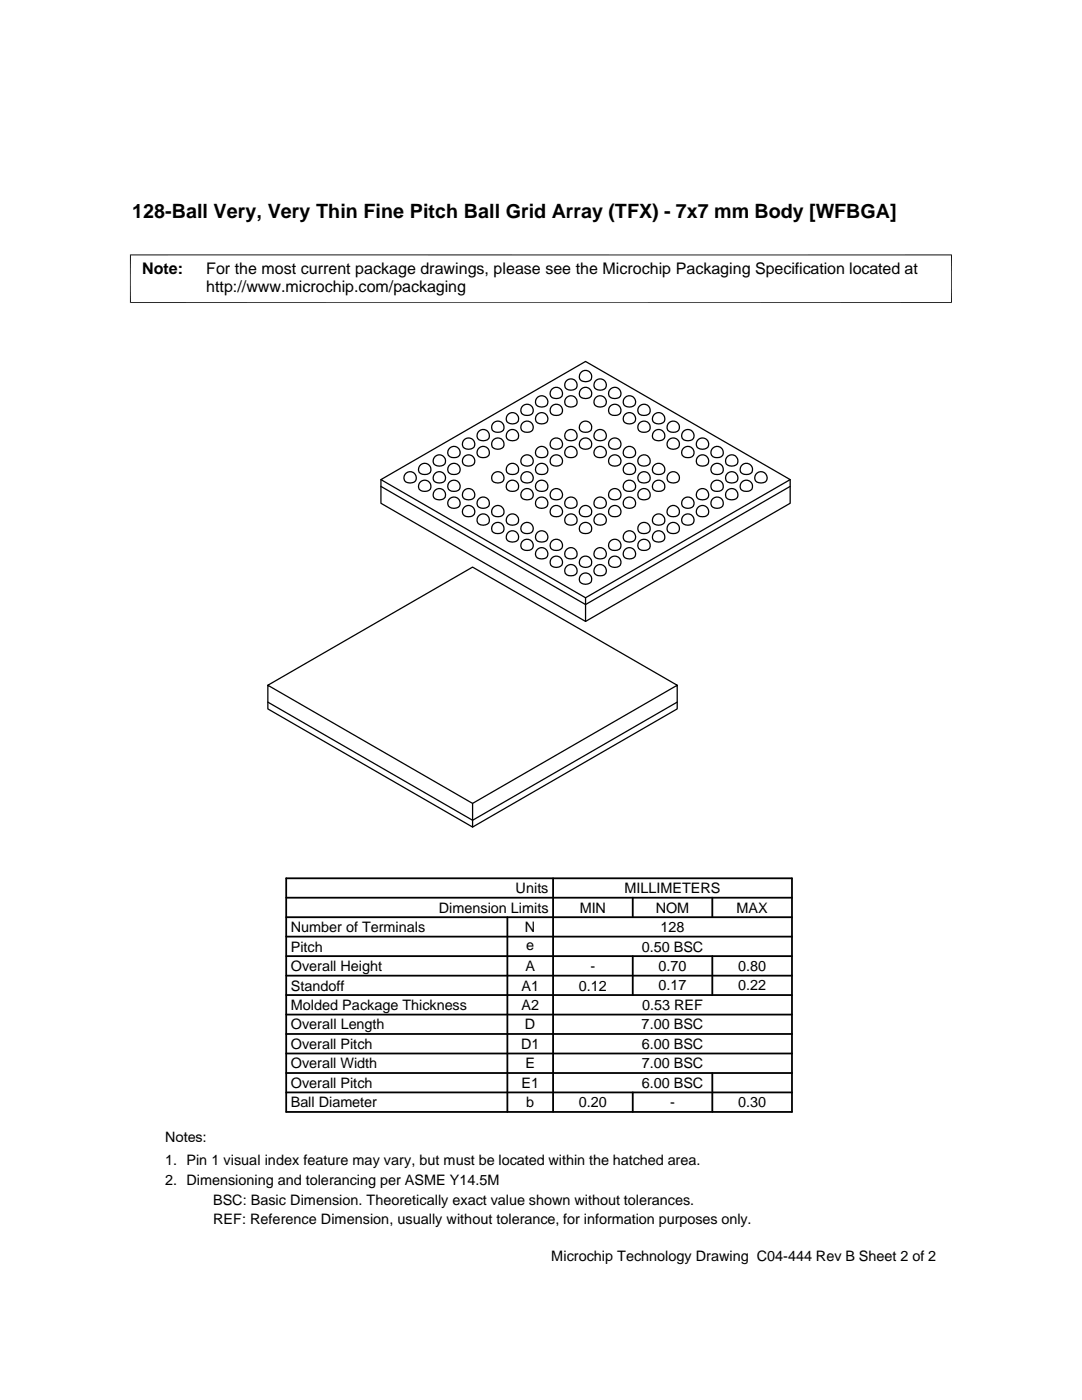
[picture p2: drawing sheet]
<svg xmlns="http://www.w3.org/2000/svg" width="216mm" height="279mm" viewBox="0 0 216 279" stroke-linecap="round" stroke-linejoin="round" font-family="sans-serif">
<g fill="none" stroke="#000" stroke-width=".25">
<path d="M107.1 79.5a1.2 1.2 0 0 1 1.8-.3 1.2 1.2 0 0 1 0 1.8 1.37 1.37 0 0 1-2-.6v-.5zM110 77.8a1.2 1.2 0 0 1 1.8-.2 1.2 1.2 0 0 1 0 1.8 1.39 1.39 0 0 1-2-.6v-.6zM112.9 76.1a1.2 1.2 0 0 1 1.8-.2 1.2 1.2 0 0 1 0 1.8 1.35 1.35 0 0 1-2-.6v-.6zM112.9 79.5a1.2 1.2 0 0 1 1.8-.2 1.2 1.2 0 0 1 0 1.7 1.35 1.35 0 0 1-2-.6v-.5zM115.9 77.8a1.2 1.2 0 0 1 1.7-.2 1.2 1.2 0 0 1 .1 1.8 1.42 1.42 0 0 1-2.1-.6v-.6zM115.9 74.4a1.2 1.2 0 0 1 1.7-.2 1.2 1.2 0 0 1 .1 1.8 1.42 1.42 0 0 1-2.1-.6zM118.8 76.1a1.2 1.2 0 0 1 1.8-.2 1.2 1.2 0 0 1 0 1.8 1.38 1.38 0 0 1-2.1-.6l.1-.6zM118.8 79.4a1.2 1.2 0 0 1 1.7-.1 1.2 1.2 0 0 1 .1 1.7 1.38 1.38 0 0 1-2.1-.6l.1-.5zM121.7 77.8a1.21 1.21 0 0 1 1.8-.2 1.21 1.21 0 0 1 0 1.8 1.4 1.4 0 0 1-2-.6v-.6zM124.6 79.5a1.2 1.2 0 0 1 1.8-.3 1.2 1.2 0 0 1 0 1.8 1.35 1.35 0 0 1-2-.6v-.5zM76 95.7l40.8-23.6 40.9 23.6-40.9 23.6zM76 95.7v4.7l40.8 23.6 40.9-23.6v-4.7"/>
<path d="M76 97.1l40.8 23.6 40.9-23.6M80.8 94.6a1.21 1.21 0 0 1 1.8-.2 1.21 1.21 0 0 1 .1 1.8 1.37 1.37 0 0 1-2.1-.6v-.5zM83.8 96.3a1.2 1.2 0 0 1 1.7-.2 1.2 1.2 0 0 1 .1 1.8 1.38 1.38 0 0 1-2.1-.6l.1-.6zM83.8 92.9a1.2 1.2 0 0 1 1.7-.2 1.2 1.2 0 0 1 .1 1.8 1.38 1.38 0 0 1-2.1-.6l.1-.5zM86.7 91.3a1.2 1.2 0 0 1 1.7-.3 1.2 1.2 0 0 1 .1 1.8 1.38 1.38 0 0 1-2.1-.6l.1-.5zM86.7 98a1.2 1.2 0 0 1 1.8-.2 1.2 1.2 0 0 1 0 1.8 1.42 1.42 0 0 1-2.1-.6zM86.7 94.6a1.2 1.2 0 0 1 1.8-.2 1.2 1.2 0 0 1 0 1.8 1.4 1.4 0 0 1-2.1-.6zM89.6 89.6a1.21 1.21 0 0 1 1.8-.2 1.21 1.21 0 0 1 0 1.7 1.37 1.37 0 0 1-2-.5v-.6zM89.6 96.3a1.21 1.21 0 0 1 1.8-.2 1.21 1.21 0 0 1 0 1.8 1.37 1.37 0 0 1-2-.6v-.6zM89.6 92.9a1.21 1.21 0 0 1 1.8-.2 1.21 1.21 0 0 1 0 1.8 1.37 1.37 0 0 1-2-.6v-.5zM89.6 99.7a1.21 1.21 0 0 1 1.8-.2 1.21 1.21 0 0 1 0 1.7 1.37 1.37 0 0 1-2-.6v-.5zM92.5 98a1.2 1.2 0 0 1 1.8-.2 1.2 1.2 0 0 1 0 1.8 1.39 1.39 0 0 1-2-.6v-.6z"/>
<path d="M92.5 87.9a1.2 1.2 0 0 1 1.8-.2 1.2 1.2 0 0 1 0 1.8 1.35 1.35 0 0 1-2-.6v-.6zM92.5 91.3a1.2 1.2 0 0 1 1.8-.3 1.2 1.2 0 0 1 0 1.8 1.35 1.35 0 0 1-2-.6v-.5zM95.4 89.6a1.2 1.2 0 0 1 1.8-.3 1.2 1.2 0 0 1 0 1.8 1.35 1.35 0 0 1-2-.5v-.6zM95.4 86.2a1.2 1.2 0 0 1 1.8-.2 1.2 1.2 0 0 1 0 1.8 1.39 1.39 0 0 1-2-.6v-.5zM95.4 99.7a1.2 1.2 0 0 1 1.8-.3 1.2 1.2 0 0 1 0 1.8 1.35 1.35 0 0 1-2-.6v-.5zM98.3 84.5a1.2 1.2 0 0 1 1.8-.2 1.2 1.2 0 0 1 .1 1.8 1.35 1.35 0 0 1-2.1-.6v-.5zM98.3 87.9a1.2 1.2 0 0 1 1.8-.2 1.2 1.2 0 0 1 .1 1.8 1.35 1.35 0 0 1-2.1-.6v-.6zM98.4 94.6a1.2 1.2 0 0 1 1.7-.2 1.2 1.2 0 0 1 .1 1.8 1.37 1.37 0 0 1-2.1-.6v-.5zM101.3 82.8a1.2 1.2 0 0 1 1.7-.2 1.2 1.2 0 0 1 .1 1.8 1.38 1.38 0 0 1-2.1-.6l.1-.5zM101.3 86.2a1.2 1.2 0 0 1 1.7-.2 1.2 1.2 0 0 1 .1 1.8 1.42 1.42 0 0 1-2.1-.6zM101.3 96.3a1.2 1.2 0 0 1 1.7-.2 1.2 1.2 0 0 1 .1 1.8 1.38 1.38 0 0 1-2.1-.6l.1-.6zM101.3 92.9a1.2 1.2 0 0 1 1.7-.2 1.2 1.2 0 0 1 .1 1.8 1.38 1.38 0 0 1-2.1-.6l.1-.5z"/>
<path d="M104.2 98a1.21 1.21 0 0 1 1.8-.2 1.21 1.21 0 0 1 0 1.8 1.42 1.42 0 0 1-2.1-.6l.1-.6zM104.2 84.5a1.21 1.21 0 0 1 1.8-.2 1.21 1.21 0 0 1 0 1.8 1.38 1.38 0 0 1-2.1-.6l.1-.5zM104.2 81.2a1.21 1.21 0 0 1 1.8-.3 1.21 1.21 0 0 1 0 1.8 1.38 1.38 0 0 1-2.1-.6l.1-.5zM104.2 91.3a1.2 1.2 0 0 1 1.7-.3 1.2 1.2 0 0 1 .1 1.8 1.38 1.38 0 0 1-2.1-.6l.1-.5zM104.2 94.6a1.21 1.21 0 0 1 1.8-.2 1.21 1.21 0 0 1 0 1.8 1.4 1.4 0 0 1-2.1-.6l.1-.5zM107.1 89.6a1.21 1.21 0 0 1 1.8-.3 1.21 1.21 0 0 1 0 1.8 1.37 1.37 0 0 1-2-.5v-.6zM107.1 96.3a1.21 1.21 0 0 1 1.8-.2 1.21 1.21 0 0 1 0 1.8 1.37 1.37 0 0 1-2-.6v-.5zM107.1 93a1.21 1.21 0 0 1 1.8-.3 1.21 1.21 0 0 1 0 1.8 1.37 1.37 0 0 1-2-.6v-.5zM107.1 99.7a1.21 1.21 0 0 1 1.8-.3 1.21 1.21 0 0 1 0 1.8 1.37 1.37 0 0 1-2-.6v-.5zM107.1 82.8a1.2 1.2 0 0 1 1.8-.2 1.2 1.2 0 0 1 0 1.8 1.37 1.37 0 0 1-2-.6v-.5zM110 98a1.2 1.2 0 0 1 1.8-.2 1.2 1.2 0 0 1 0 1.8 1.39 1.39 0 0 1-2-.6v-.6zM110 81.2a1.2 1.2 0 0 1 1.8-.3 1.2 1.2 0 0 1 0 1.8 1.35 1.35 0 0 1-2-.6v-.5z"/>
<path d="M110 87.9a1.2 1.2 0 0 1 1.8-.2 1.2 1.2 0 0 1 0 1.8 1.35 1.35 0 0 1-2-.6v-.6zM110 91.3a1.2 1.2 0 0 1 1.8-.3 1.2 1.2 0 0 1 0 1.8 1.35 1.35 0 0 1-2-.6v-.5zM112.9 89.6a1.2 1.2 0 0 1 1.8-.2 1.2 1.2 0 0 1 0 1.7 1.35 1.35 0 0 1-2-.5v-.6zM112.9 86.2a1.2 1.2 0 0 1 1.8-.2 1.2 1.2 0 0 1 0 1.8 1.39 1.39 0 0 1-2-.6v-.5zM112.9 99.7a1.2 1.2 0 0 1 1.8-.2 1.2 1.2 0 0 1 0 1.7 1.35 1.35 0 0 1-2-.6v-.5zM115.9 84.5a1.2 1.2 0 0 1 1.7-.2 1.2 1.2 0 0 1 .1 1.8 1.38 1.38 0 0 1-2.1-.6v-.6zM115.9 87.9a1.2 1.2 0 0 1 1.7-.2 1.2 1.2 0 0 1 .1 1.8 1.38 1.38 0 0 1-2.1-.6v-.6zM118.8 86.2a1.21 1.21 0 0 1 1.7-.2 1.21 1.21 0 0 1 .1 1.8 1.42 1.42 0 0 1-2.1-.6l.1-.6zM118.8 89.6a1.2 1.2 0 0 1 1.7-.2 1.2 1.2 0 0 1 .1 1.7 1.38 1.38 0 0 1-2.1-.5l.1-.6zM118.8 99.7a1.2 1.2 0 0 1 1.8-.2 1.2 1.2 0 0 1 0 1.7 1.38 1.38 0 0 1-2.1-.6l.1-.5zM121.7 98a1.21 1.21 0 0 1 1.8-.2 1.21 1.21 0 0 1 0 1.8 1.4 1.4 0 0 1-2-.6v-.6zM121.7 81.2a1.21 1.21 0 0 1 1.8-.3 1.21 1.21 0 0 1 0 1.8 1.37 1.37 0 0 1-2-.6v-.5z"/>
<path d="M121.7 91.3a1.2 1.2 0 0 1 1.8-.3 1.2 1.2 0 0 1 0 1.8 1.37 1.37 0 0 1-2-.6v-.5zM121.7 87.9a1.21 1.21 0 0 1 1.8-.2 1.21 1.21 0 0 1 0 1.8 1.37 1.37 0 0 1-2-.6v-.6zM124.6 89.6a1.2 1.2 0 0 1 1.8-.3 1.2 1.2 0 0 1 0 1.8 1.35 1.35 0 0 1-2-.5v-.6zM124.6 96.3a1.2 1.2 0 0 1 1.8-.2 1.2 1.2 0 0 1 0 1.8 1.35 1.35 0 0 1-2-.6v-.6zM124.6 92.9a1.2 1.2 0 0 1 1.8-.2 1.2 1.2 0 0 1 0 1.8 1.35 1.35 0 0 1-2-.6v-.5zM124.6 99.7a1.2 1.2 0 0 1 1.8-.3 1.2 1.2 0 0 1 0 1.8 1.35 1.35 0 0 1-2-.6v-.5zM124.6 82.8a1.2 1.2 0 0 1 1.8-.2 1.2 1.2 0 0 1 0 1.8 1.35 1.35 0 0 1-2-.6v-.5zM127.5 84.5a1.2 1.2 0 0 1 1.8-.2 1.2 1.2 0 0 1 0 1.8 1.35 1.35 0 0 1-2-.6v-.5zM127.5 81.2a1.2 1.2 0 0 1 1.8-.3 1.2 1.2 0 0 1 0 1.8 1.35 1.35 0 0 1-2-.6v-.5zM127.5 98a1.2 1.2 0 0 1 1.8-.2 1.2 1.2 0 0 1 0 1.8 1.39 1.39 0 0 1-2-.6v-.6zM127.5 91.3a1.2 1.2 0 0 1 1.8-.3 1.2 1.2 0 0 1 0 1.8 1.35 1.35 0 0 1-2-.6v-.5zM127.5 94.6a1.2 1.2 0 0 1 1.8-.2 1.2 1.2 0 0 1 0 1.8 1.37 1.37 0 0 1-2-.6v-.5z"/>
<path d="M130.4 86.2a1.2 1.2 0 0 1 1.8-.2 1.2 1.2 0 0 1 0 1.8 1.42 1.42 0 0 1-2-.6zM130.4 82.8a1.2 1.2 0 0 1 1.8-.2 1.2 1.2 0 0 1 0 1.8 1.38 1.38 0 0 1-2-.6v-.5zM130.4 96.3a1.2 1.2 0 0 1 1.8-.2 1.2 1.2 0 0 1 0 1.8 1.38 1.38 0 0 1-2-.6v-.6zM130.4 92.9a1.2 1.2 0 0 1 1.8-.2 1.2 1.2 0 0 1 0 1.8 1.38 1.38 0 0 1-2-.6v-.5zM133.4 84.5a1.18 1.18 0 0 1 1.9-.1 1.18 1.18 0 0 1-.5 1.8 1.15 1.15 0 0 1-1.2-.1 1.15 1.15 0 0 1-.5-1.2zM133.4 87.9a1.18 1.18 0 0 1 1.9-.2 1.18 1.18 0 0 1-.5 1.9 1.15 1.15 0 0 1-1.2-.1 1.15 1.15 0 0 1-.5-1.2zM133.4 94.6a1.18 1.18 0 0 1 1.9-.1 1.18 1.18 0 0 1-.5 1.8 1.14 1.14 0 0 1-1.2-.1 1.14 1.14 0 0 1-.4-1.1zM136.3 89.6a1.21 1.21 0 0 1 1.7-.2 1.21 1.21 0 0 1 .1 1.7 1.37 1.37 0 0 1-2.1-.5l.1-.6zM136.3 86.2a1.21 1.21 0 0 1 1.7-.2 1.21 1.21 0 0 1 .1 1.8 1.4 1.4 0 0 1-2.1-.6l.1-.6zM136.3 99.7a1.21 1.21 0 0 1 1.7-.2 1.21 1.21 0 0 1 .1 1.7 1.37 1.37 0 0 1-2.1-.6l.1-.5zM139.2 98a1.2 1.2 0 0 1 1.8-.2 1.2 1.2 0 0 1 0 1.8 1.39 1.39 0 0 1-2-.6v-.6zM139.2 87.9a1.2 1.2 0 0 1 1.8-.2 1.2 1.2 0 0 1 0 1.8 1.35 1.35 0 0 1-2-.6v-.6z"/>
<path d="M139.2 91.3a1.2 1.2 0 0 1 1.8-.3 1.2 1.2 0 0 1 0 1.8 1.35 1.35 0 0 1-2-.6v-.5zM142.1 89.6a1.2 1.2 0 0 1 1.8-.3 1.2 1.2 0 0 1 0 1.8 1.35 1.35 0 0 1-2-.5v-.6zM142.1 96.3a1.2 1.2 0 0 1 1.8-.2 1.2 1.2 0 0 1 0 1.8 1.35 1.35 0 0 1-2-.6v-.5zM142.1 93a1.2 1.2 0 0 1 1.8-.3 1.2 1.2 0 0 1 0 1.8 1.35 1.35 0 0 1-2-.6v-.5zM142.1 99.7a1.2 1.2 0 0 1 1.8-.3 1.2 1.2 0 0 1 0 1.8 1.35 1.35 0 0 1-2-.6v-.5zM145 98a1.2 1.2 0 0 1 1.8-.2 1.2 1.2 0 0 1 0 1.8 1.39 1.39 0 0 1-2-.6v-.6zM145 91.3a1.2 1.2 0 0 1 1.8-.3 1.2 1.2 0 0 1 0 1.8 1.35 1.35 0 0 1-2-.6v-.5zM145 94.6a1.2 1.2 0 0 1 1.8-.2 1.2 1.2 0 0 1 0 1.8 1.37 1.37 0 0 1-2-.6v-.5zM147.9 96.3a1.2 1.2 0 0 1 1.8-.2 1.2 1.2 0 0 1 .1 1.8 1.38 1.38 0 0 1-2.1-.6v-.6zM147.9 92.9a1.2 1.2 0 0 1 1.8-.2 1.2 1.2 0 0 1 .1 1.8 1.38 1.38 0 0 1-2.1-.6v-.5zM150.9 94.6a1.21 1.21 0 0 1 1.7-.2 1.21 1.21 0 0 1 .1 1.8 1.4 1.4 0 0 1-2.1-.6v-.5zM92.5 101.4a1.2 1.2 0 0 1 1.8-.3 1.2 1.2 0 0 1 0 1.8 1.35 1.35 0 0 1-2-.6v-.5z"/>
<path d="M95.4 103a1.2 1.2 0 0 1 1.8-.2 1.2 1.2 0 0 1 0 1.8 1.35 1.35 0 0 1-2-.6v-.5zM98.3 101.4a1.2 1.2 0 0 1 1.8-.3 1.2 1.2 0 0 1 .1 1.8 1.35 1.35 0 0 1-2.1-.6v-.5zM98.3 104.7a1.2 1.2 0 0 1 1.8-.2 1.2 1.2 0 0 1 .1 1.8 1.35 1.35 0 0 1-2.1-.6v-.5zM101.3 103a1.2 1.2 0 0 1 1.7-.2 1.2 1.2 0 0 1 .1 1.8 1.38 1.38 0 0 1-2.1-.6l.1-.5zM101.3 106.4a1.2 1.2 0 0 1 1.7-.2 1.2 1.2 0 0 1 .1 1.8 1.42 1.42 0 0 1-2.1-.6zM104.2 108.1a1.21 1.21 0 0 1 1.8-.2 1.21 1.21 0 0 1 0 1.8 1.38 1.38 0 0 1-2.1-.6l.1-.6zM104.2 104.7a1.21 1.21 0 0 1 1.8-.2 1.21 1.21 0 0 1 0 1.8 1.38 1.38 0 0 1-2.1-.6l.1-.5zM107.1 106.4a1.21 1.21 0 0 1 1.8-.2 1.21 1.21 0 0 1 0 1.8 1.4 1.4 0 0 1-2-.6v-.5zM107.1 109.8a1.21 1.21 0 0 1 1.8-.2 1.21 1.21 0 0 1 0 1.8 1.4 1.4 0 0 1-2-.6v-.6zM110 101.4a1.2 1.2 0 0 1 1.8-.3 1.2 1.2 0 0 1 0 1.8 1.35 1.35 0 0 1-2-.6v-.5zM110 108.1a1.2 1.2 0 0 1 1.8-.2 1.2 1.2 0 0 1 0 1.8 1.35 1.35 0 0 1-2-.6v-.6zM110 111.5a1.2 1.2 0 0 1 1.8-.3 1.2 1.2 0 0 1 0 1.8 1.35 1.35 0 0 1-2-.6v-.5z"/>
<path d="M112.9 113.2a1.2 1.2 0 0 1 1.8-.3 1.2 1.2 0 0 1 0 1.8 1.35 1.35 0 0 1-2-.6v-.5zM112.9 109.8a1.2 1.2 0 0 1 1.8-.2 1.2 1.2 0 0 1 0 1.8 1.39 1.39 0 0 1-2-.6v-.6zM112.9 103.1a1.2 1.2 0 0 1 1.8-.3 1.2 1.2 0 0 1 0 1.8 1.35 1.35 0 0 1-2-.6v-.5zM115.9 101.4a1.2 1.2 0 0 1 1.7-.2 1.2 1.2 0 0 1 .1 1.7 1.38 1.38 0 0 1-2.1-.6v-.5zM115.9 114.8a1.2 1.2 0 0 1 1.7-.2 1.2 1.2 0 0 1 .1 1.8 1.38 1.38 0 0 1-2.1-.6v-.5zM115.9 104.7a1.2 1.2 0 0 1 1.7-.2 1.2 1.2 0 0 1 .1 1.8 1.38 1.38 0 0 1-2.1-.6v-.5zM115.9 111.5a1.2 1.2 0 0 1 1.7-.2 1.2 1.2 0 0 1 .1 1.7 1.38 1.38 0 0 1-2.1-.6v-.5zM116.8 119.3v4.7M118.8 113.2a1.2 1.2 0 0 1 1.7-.3 1.2 1.2 0 0 1 .1 1.8 1.38 1.38 0 0 1-2.1-.6l.1-.5zM118.8 109.8a1.2 1.2 0 0 1 1.7-.2 1.2 1.2 0 0 1 .1 1.8 1.42 1.42 0 0 1-2.1-.6l.1-.6zM118.8 103a1.2 1.2 0 0 1 1.7-.2 1.2 1.2 0 0 1 .1 1.8 1.38 1.38 0 0 1-2.1-.6l.1-.5zM121.7 101.4a1.21 1.21 0 0 1 1.8-.3 1.21 1.21 0 0 1 0 1.8 1.37 1.37 0 0 1-2-.6v-.5z"/>
<path d="M121.7 108.1a1.21 1.21 0 0 1 1.8-.2 1.21 1.21 0 0 1 0 1.8 1.37 1.37 0 0 1-2-.6v-.6zM121.7 111.5a1.21 1.21 0 0 1 1.8-.3 1.21 1.21 0 0 1 0 1.8 1.37 1.37 0 0 1-2-.6v-.5zM124.6 106.4a1.2 1.2 0 0 1 1.8-.2 1.2 1.2 0 0 1 0 1.8 1.39 1.39 0 0 1-2-.6v-.5zM124.6 109.8a1.2 1.2 0 0 1 1.8-.2 1.2 1.2 0 0 1 0 1.8 1.39 1.39 0 0 1-2-.6v-.6zM127.5 108.1a1.2 1.2 0 0 1 1.8-.2 1.2 1.2 0 0 1 0 1.8 1.35 1.35 0 0 1-2-.6v-.6zM127.5 104.7a1.2 1.2 0 0 1 1.8-.2 1.2 1.2 0 0 1 0 1.8 1.35 1.35 0 0 1-2-.6v-.5zM130.4 106.4a1.2 1.2 0 0 1 1.8-.2 1.2 1.2 0 0 1 0 1.8 1.42 1.42 0 0 1-2-.6zM130.4 103.1a1.2 1.2 0 0 1 1.8-.3 1.2 1.2 0 0 1 0 1.8 1.38 1.38 0 0 1-2-.6v-.5zM133.4 101.4a1.2 1.2 0 0 1 1.7-.2 1.2 1.2 0 0 1 .1 1.7 1.38 1.38 0 0 1-2.1-.6v-.5zM133.4 104.7a1.18 1.18 0 0 1 1.9-.1 1.18 1.18 0 0 1-.5 1.8 1.15 1.15 0 0 1-1.2-.1 1.15 1.15 0 0 1-.5-1.1zM136.3 103.1a1.2 1.2 0 0 1 1.7-.3 1.2 1.2 0 0 1 .1 1.8 1.37 1.37 0 0 1-2.1-.6l.1-.5zM139.2 101.4a1.2 1.2 0 0 1 1.8-.3 1.2 1.2 0 0 1 0 1.8 1.35 1.35 0 0 1-2-.6v-.5z"/>
<path d="M53.4 136.8l40.9 23.5 40.8-23.5-40.8-23.6-40.9 23.6v4.7l40.9 23.6 40.8-23.6v-4.7M53.4 140.1l40.9 23.6 40.8-23.6M94.3 160.3v4.8"/>
</g>
<path d="M26 50.8v9.7M189.9 50.8v9.7M189.9 50.9h-164M189.9 60.4h-164" fill="none" stroke="#000" stroke-width=".2"/>
<g fill="none" stroke="#000" stroke-width=".36">
<path d="M57.1 175.3h100.9v46.6h-100.9zM57.1 179.2h100.9M110.4 175.3v46.6M126.3 179.2v3.8M142.1 179.2v3.8M57.1 194.7h100.9M57.1 190.8h100.9M57.1 186.9h100.9M57.1 183h100.9M57.1 198.6h100.9M101.2 183v38.9M126.3 190.8v7.8"/>
<path d="M142.1 190.8v7.8M57.1 210.2h100.9M57.1 202.5h100.9M57.1 214.1h100.9M57.1 206.4h100.9M57.1 218h100.9M126.3 218v3.9M142.1 214.1v7.8"/>
</g>
<text font-size="3.9" x="26.4" y="43.5">128-Ball Very, Very Thin Fine Pitch Ball Grid Array (TFX) - 7x7 mm Body [WFBGA]</text>
<g font-size="3.2">
<text x="28.4" y="54.6">Note:</text>
<text x="41.1" y="54.6">For the most current package drawings, please see the Microchip Packaging Specification located at</text>
<text x="41.1" y="58.3">http://www.microchip.com/packaging</text>
</g>
<g font-size="2.9">
<text x="102.9" y="178.2">Units</text>
<text x="124.6" y="178.2">MILLIMETERS</text>
<text x="87.6" y="182.1">Dimension Limits</text>
<text x="115.7" y="182.1">MIN</text>
<text x="130.8" y="182.1">NOM</text>
<text x="147" y="182.1">MAX</text>
<text x="58" y="186">Number of Terminals</text>
<text x="58" y="189.9">Pitch</text>
<text x="104.8" y="186">N</text>
<text x="105" y="189.6">e</text>
<text x="128" y="189.9">0.50 BSC</text>
<text x="131.8" y="186">128</text>
<text x="58" y="193.8">Overall Height</text>
<text x="58" y="197.7">Standoff</text>
<text x="104.1" y="197.7">A1</text>
<text x="104.8" y="193.8">A</text>
<text x="115.5" y="197.7">0.12</text>
<text x="117.8" y="193.8">-</text>
<text x="131.4" y="193.8">0.70</text>
<text x="131.4" y="197.7">0.17</text>
<text x="147.3" y="193.8">0.80</text>
<text x="147.3" y="197.7">0.22</text>
<text x="58" y="201.6">Molded Package Thickness</text>
<text x="104.1" y="201.6">A2</text>
<text x="128.1" y="201.6">0.53 REF</text>
<text x="58" y="209.3">Overall Pitch</text>
<text x="58" y="205.4">Overall Length</text>
<text x="104" y="209.3">D1</text>
<text x="104.8" y="205.4">D</text>
<text x="128" y="205.4">7.00 BSC</text>
<text x="128.1" y="209.3">6.00 BSC</text>
<text x="58" y="213.2">Overall Width</text>
<text x="104.8" y="213.2">E</text>
<text x="128" y="213.2">7.00 BSC</text>
<text x="58" y="221">Ball Diameter</text>
<text x="58" y="217.1">Overall Pitch</text>
<text x="104.1" y="217.1">E1</text>
<text x="105" y="221">b</text>
<text x="115.5" y="221">0.20</text>
<text x="128.1" y="217.1">6.00 BSC</text>
<text x="133.7" y="221">-</text>
<text x="147.3" y="221">0.30</text>
<text x="32.9" y="228">Notes:</text>
<text x="32.9" y="232.6">1. Pin 1 visual index feature may vary, but must be located within the hatched area.</text>
<text x="32.9" y="236.5">2. Dimensioning and tolerancing per ASME Y14.5M</text>
<text x="42.5" y="244.3">REF: Reference Dimension, usually without tolerance, for information purposes only.</text>
<text x="42.5" y="240.6">BSC: Basic Dimension. Theoretically exact value shown without tolerances.</text>
<text x="110" y="251.7">Microchip Technology Drawing C04-444 Rev B Sheet 2 of 2</text>
</g>
</svg>
